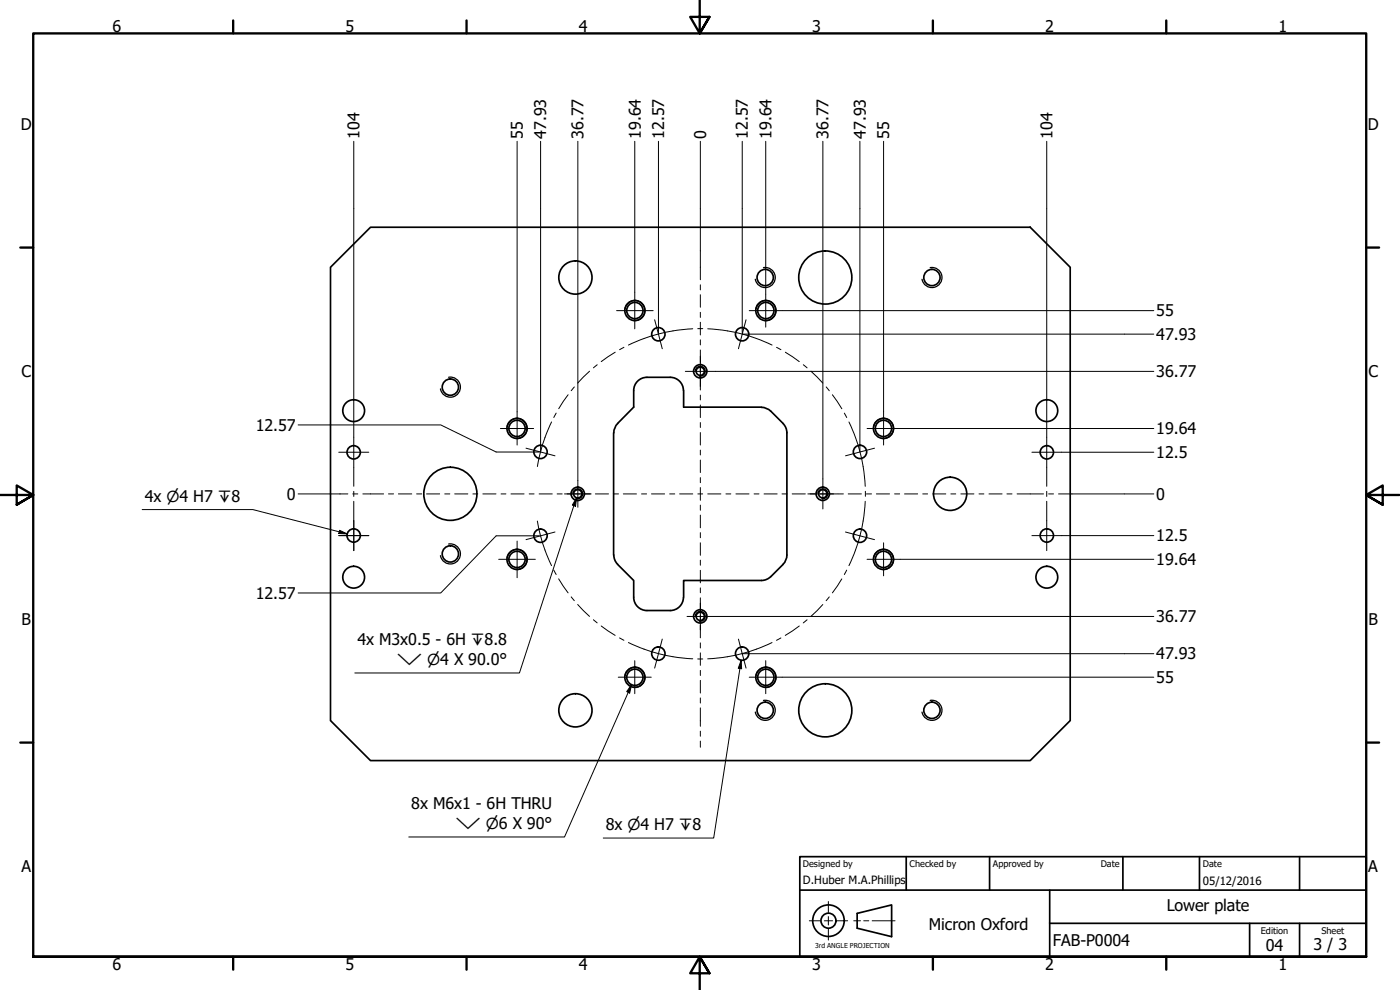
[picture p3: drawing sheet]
<svg xmlns="http://www.w3.org/2000/svg" width="420mm" height="297mm" viewBox="0 0 420 297" stroke-linecap="round" stroke-linejoin="round" font-family="sans-serif">
<!-- layer: Visible (ISO) -->
<g fill="none" stroke="#000" stroke-width=".51">
<path d="M99.2 80.2l12-12h198l12 12v136l-12 12h-198l-12-12zM205.1 117.2a4 4 0 0 0-4-4h-6.9a4 4 0 0 0-4 4v5l-4.8 4.8M205.2 117.2v5h23.3M184.1 129.8v36.7M185.4 127.1l-.9 1.3-.3 1.5M228.5 122.2l1.5 .3 1.3 .9M231.3 123.4l3.7 3.6M235 127.1l.9 1.3 .3 1.5v36.6M184.2 166.5l.3 1.5 .9 1.3M185.4 169.3l4.8 4.9v5M190.2 179.2a4 4 0 0 0 4 4h7a4 4 0 0 0 3.9-4M236.2 166.5l-.3 1.5-.9 1.3-3.7 3.7-1.8 1-24.3 .2v5"/>
<circle cx="172.7" cy="83.3" r="5"/>
<circle cx="190.5" cy="93.2" r="3"/>
<circle cx="190.5" cy="93.2" r="2.44"/>
<circle cx="229.6" cy="83.3" r="2.44"/>
<circle cx="229.8" cy="93.2" r="3"/>
<circle cx="229.8" cy="93.2" r="2.44"/>
<circle cx="247.7" cy="83.3" r="8"/>
<circle cx="279.7" cy="83.3" r="2.44"/>
<circle cx="135.2" cy="116.2" r="2.44"/>
<circle cx="197.6" cy="100.3" r="2"/>
<circle cx="210.2" cy="111.4" r="2"/>
<circle cx="210.2" cy="111.4" r="1.24"/>
<circle cx="222.7" cy="100.3" r="2"/>
<circle cx="106.1" cy="123.2" r="3.3"/>
<circle cx="106.1" cy="135.7" r="2"/>
<circle cx="155.2" cy="128.5" r="3"/>
<circle cx="155.2" cy="128.5" r="2.44"/>
<circle cx="162.2" cy="135.6" r="2"/>
<circle cx="258.1" cy="135.6" r="2"/>
<circle cx="265.1" cy="128.5" r="3"/>
<circle cx="265.1" cy="128.5" r="2.44"/>
<circle cx="314.2" cy="123.2" r="3.3"/>
<circle cx="314.2" cy="135.7" r="2"/>
<circle cx="135.2" cy="148.2" r="8"/>
<circle cx="173.4" cy="148.2" r="2"/>
<circle cx="173.4" cy="148.2" r="1.24"/>
<circle cx="246.9" cy="148.2" r="2"/>
<circle cx="246.9" cy="148.2" r="1.24"/>
<circle cx="285.1" cy="148.2" r="5"/>
<circle cx="106.1" cy="173.2" r="3.3"/>
<circle cx="106.1" cy="160.7" r="2"/>
<circle cx="135.2" cy="166.2" r="2.44"/>
<circle cx="155.2" cy="167.8" r="3"/>
<circle cx="155.2" cy="167.8" r="2.44"/>
<circle cx="162.2" cy="160.7" r="2"/>
<circle cx="258.1" cy="160.7" r="2"/>
<circle cx="265.1" cy="167.8" r="3"/>
<circle cx="265.1" cy="167.8" r="2.44"/>
<circle cx="314.2" cy="173.2" r="3.3"/>
<circle cx="314.2" cy="160.7" r="2"/>
<circle cx="197.6" cy="196.1" r="2"/>
<circle cx="210.2" cy="184.9" r="2"/>
<circle cx="210.2" cy="184.9" r="1.24"/>
<circle cx="222.7" cy="196.1" r="2"/>
<circle cx="172.7" cy="213.1" r="5"/>
<circle cx="190.5" cy="203.2" r="3"/>
<circle cx="190.5" cy="203.2" r="2.44"/>
<circle cx="229.6" cy="213.1" r="2.44"/>
<circle cx="229.8" cy="203.2" r="3"/>
<circle cx="229.8" cy="203.2" r="2.44"/>
<circle cx="247.7" cy="213.1" r="8"/>
<circle cx="279.7" cy="213.1" r="2.44"/>
</g>
<!-- layer: Visible Narrow (ISO) -->
<g fill="none" stroke="#000" stroke-width=".38">
<path d="M187.6 92.6a3 3 0 0 1 3.5-2.4 3 3 0 0 1 2.4 3.5 3 3 0 0 1-3.5 2.4M226.9 92.6a3 3 0 0 1 3.5-2.4 3 3 0 0 1 2.4 3.5 3 3 0 0 1-3.5 2.4M229.1 80.3a3 3 0 0 1 3.5 2.4 3 3 0 0 1-2.4 3.5 3 3 0 0 1-3.5-2.4M279.2 80.3a3 3 0 0 1 3.5 2.4 3 3 0 0 1-2.5 3.5 3 3 0 0 1-3.5-2.4M134.6 113.2a3 3 0 0 1 3.5 2.4 3 3 0 0 1-2.4 3.5 3 3 0 0 1-3.5-2.4M208.7 111.1a1.49 1.49 0 0 1 1.7-1.2 1.49 1.49 0 0 1 1.2 1.8 1.49 1.49 0 0 1-1.7 1.2M152.2 128a3 3 0 0 1 3.5-2.4 3 3 0 0 1 2.4 3.5 3 3 0 0 1-3.5 2.4M262.2 128a3 3 0 0 1 3.5-2.4 3 3 0 0 1 2.4 3.5 3 3 0 0 1-3.5 2.4M171.9 147.9a1.49 1.49 0 0 1 1.7-1.2 1.49 1.49 0 0 1 1.3 1.7 1.49 1.49 0 0 1-1.8 1.2M245.5 147.9a1.49 1.49 0 0 1 1.7-1.2 1.49 1.49 0 0 1 1.2 1.7 1.49 1.49 0 0 1-1.7 1.2M134.6 163.2a3 3 0 0 1 3.5 2.5 3 3 0 0 1-2.4 3.5 3 3 0 0 1-3.5-2.5M152.2 167.3a3 3 0 0 1 3.5-2.4 3 3 0 0 1 2.4 3.5 3 3 0 0 1-3.5 2.4"/>
<path d="M262.2 167.3a3 3 0 0 1 3.5-2.4 3 3 0 0 1 2.4 3.5 3 3 0 0 1-3.5 2.4M208.7 184.7a1.49 1.49 0 0 1 1.7-1.2 1.49 1.49 0 0 1 1.2 1.7 1.49 1.49 0 0 1-1.7 1.2M187.6 202.7a3 3 0 0 1 3.5-2.5 3 3 0 0 1 2.4 3.5 3 3 0 0 1-3.5 2.5M226.9 202.7a3 3 0 0 1 3.5-2.5 3 3 0 0 1 2.4 3.5 3 3 0 0 1-3.5 2.5M229.1 210.2a3 3 0 0 1 3.5 2.4 3 3 0 0 1-2.4 3.5 3 3 0 0 1-3.5-2.5M279.2 210.2a3 3 0 0 1 3.5 2.4 3 3 0 0 1-2.5 3.5 3 3 0 0 1-3.5-2.5"/>
</g>
<!-- layer: Border (ISO) -->
<g fill="none" stroke="#000" stroke-width=".7">
<path d="M70 6.1v3.9M140 6.1v3.9M210 0v10l-2.9-4.9h5.8l-2.9 4.9 2.9-4.9M280 6.1v3.9M350 6.1v3.9M6.1 74.3h3.9M410 74.3h3.9M0 148.5h10l-5-2.8v5.7l5-2.9-5 2.9M420 148.5h-10l5-2.8v5.7l-5-2.9 5 2.9M6.1 222.8h3.9M410 222.8h3.9M10 287.1v-277.1h400v277.1h-400h400"/>
<path d="M70 287.1v3.8M140 287.1v3.8M212.9 292l-2.9-4.9 2.9 4.9h-5.8l2.9-4.9v9.9M280 287.1v3.8M350 287.1v3.8"/>
</g>
<!-- layer: Sketch Geometry (ANSI) -->
<path d="M242.9 276.3h3.2M247.4 276.3h2.5M248.6 270.5v3.3M248.6 275v2.5M248.6 278.8v3.3M251.1 276.3h3.3M256.2 276.3h2.1M259.2 276.3h1.5M261.7 276.3h6.9" fill="none" stroke="#000" stroke-width=".3"/>
<g fill="none" stroke="#000" stroke-width=".51">
<path d="M257.2 274.1l10.4-2.6v9.5l-10.4-2.5z"/>
<circle cx="248.6" cy="276.2" r="4.7"/>
<circle cx="248.6" cy="276.2" r="2.25"/>
</g>
<!-- layer: Title (ISO) -->
<path d="M240 257h170v30.1h-170zM272 257v10.1M297 257v10.1M337 257v10.1M360 257v10.1M390 257v10.1M240 267.1h170M315 277h95M315 267.1v20M375 277v10.1M390 277v10.1" fill="none" stroke="#000" stroke-width=".51"/>
<!-- layer: Symbol (ISO) -->
<path d="M42.7 152.9h33.2l28.3 7.3M101.9 159.1l2.3 1.1-2.5-.1zM173 149.3l-.3 2.6-.9-.3zM173 149.3l-17.1 52.6h-49.4M222.4 198.1l.2 2.5-1-.1zM222.4 198.1l-8.2 53.3h-33.2M189.5 205.4l-.5 2.5-.9-.4zM189.5 205.4l-20.1 45.7h-46.7" fill="none" stroke="#000" stroke-width=".3"/>
<g fill="#000">
<path d="M173 149.3l-.3 2.6-.9-.3z" fill-rule="evenodd"/>
<path d="M101.9 159.1l2.3 1.1-2.5-.1z" fill-rule="evenodd"/>
<path d="M189.5 205.4l-.5 2.5-.9-.4z" fill-rule="evenodd"/>
<path d="M222.4 198.1l.2 2.5-1-.1z" fill-rule="evenodd"/>
</g>
<!-- layer: Center Mark (ISO) -->
<g fill="none" stroke="#000" stroke-width=".3">
<path d="M185 93.2h11M190.5 87.7v11M196.5 95.9l2.3 8.7M223.9 95.9l-2.3 8.7M224.9 93.2h9.9M229.8 88.3v9.9M205.7 111.4h9M210.2 106.9v9M101.7 135.7h9M150.2 128.6h9.9M155.2 123.6v9.9M157.9 134.5l8.7 2.3"/>
<path d="M260.2 128.6h9.9M262.4 134.5l-8.7 2.3M265.2 123.6v9.9M309.7 135.7h8.9M106.2 156.2v9M166.6 159.6l-8.7 2.3M169.4 148.2h8M173.4 144.2v8M242.4 148.2h9.1M247 143.7v9M253.7 159.6l8.7 2.3M101.7 160.7h9"/>
<path d="M149.7 167.8h11M155.2 162.4v10.9M260.2 167.8h9.9M265.2 162.9v9.9M309.7 160.7h8.9M190.5 198.2v9.9M198.8 191.8l-2.3 8.7M206.2 185h8M210.2 181v8M221.6 191.8l2.3 8.7M229.8 198.2v9.9M185.5 203.2h10"/>
<path d="M224.9 203.2h9.9"/>
</g>
<!-- layer: Centerline (ISO) -->
<g fill="none" stroke="#000" stroke-width=".3">
<path d="M210.2 75.3v8.6M207.9 98.7a49.6 49.6 0 0 0-19.3 4.8M209.4 98.6h1.5M210.2 85.5v1.5M210.2 88.4v3.8M210.2 93.7v1.5M210.2 96.7v3.8M212.4 98.7a49.6 49.6 0 0 1 19.3 4.8M170.5 118.4l-2.8 4.2M172.4 116.1l-1 1.1M177 111.4l-3.6 3.6M179.2 109.4l-1.1 1"/>
<path d="M184.6 105.7l-4.2 2.8M187.3 104.2l-1.4 .7M210.2 102v1.5M210.2 105v3.8M210.2 110.2v1.5M210.2 113.3v3.7M210.2 118.5v1.5M233.1 104.2l1.3 .7M235.7 105.7l4.2 2.8M241.1 109.4l1.1 1M243.4 111.4l3.5 3.6M247.9 116.1l1 1.1"/>
<path d="M249.8 118.4l2.8 4.3M106.2 131.2v14.7M165.5 126.6a49.5 49.5 0 0 0-4.2 13.4M166.9 123.9l-.7 1.4M210.2 121.5v3.8M210.2 126.8v1.5M210.2 129.8v3.7M210.2 135.1v1.4M210.2 138v3.8M253.4 124l.7 1.3M254.8 126.6a49.6 49.6 0 0 1 4.9 19.3M314.1 131.2v14.7"/>
<path d="M102 148.2h2.4M105.9 148.2h1.5M106.2 147.4v1.6M106.2 150.4v14.8M108.9 148.2h6.2M116.6 148.2h1.5M119.6 148.2h4M125 148.2h1.6M128 148.2h4M133.5 148.2h1.5M136.5 148.2h3.9M141.9 148.2h1.5"/>
<path d="M144.9 148.2h3.9M150.4 148.2h1.4M153.4 148.2h3.9M158.8 148.2h1.5M161.3 156.3a49.6 49.6 0 0 0 4.2 13.4M161.8 148.2h3.9M167.2 148.2h1.5M170.2 148.2h4M175.6 148.2h1.6M178.7 148.2h3.9M184.1 148.2h1.5M187.1 148.2h3.9"/>
<path d="M192.5 148.2h1.6M195.5 148.2h4M201 148.2h1.5M204 148.2h3.9M209.4 148.2h1.5M210.2 143.3v1.5M210.2 146.3v3.8M210.2 151.6v1.5M210.2 154.5v3.9M210.2 159.8v1.5M212.4 148.2h3.9M217.9 148.2h1.4"/>
<path d="M220.9 148.2h3.9M226.3 148.2h1.5M229.3 148.2h3.9M234.7 148.2h1.5M237.7 148.2h4M243.1 148.2h1.6M246.2 148.2h3.9M251.6 148.2h1.5M254.6 148.2h3.9M259.7 150.4l-.5 5.2-1.1 5.1M259.7 147.4v1.5M260 148.2h1.6"/>
<path d="M263 148.2h4M268.5 148.2h1.5M271.5 148.2h3.9M276.9 148.2h1.5M279.9 148.2h3.9M285.4 148.2h1.4M288.4 148.2h3.9M293.8 148.2h1.5M296.8 148.2h3.9M302.2 148.2h1.5M305.2 148.2h8M314.1 147.4v1.6"/>
<path d="M314.1 150.4v14.8M314.7 148.2h1.5M317.7 148.2h4M166.2 171.1l.7 1.3M167.7 173.7l2.8 4.2M171.4 179.1l1 1.1M210.2 162.9v3.7M210.2 168.1v1.5M210.2 171.1v3.8M210.2 176.4v1.4M210.2 179.4v3.7M248.9 179.1l-1 1.1"/>
<path d="M252.6 173.7l-2.8 4.2M254.1 171.1l-.7 1.3M258.1 160.7l-1.3 4.3-2 4.7M173.4 181.4l3.5 3.6M178.1 185.9l1.1 1M180.4 187.8l4.2 2.8M185.9 191.4l1.3 .7M188.6 192.8a49.6 49.6 0 0 0 19.3 4.9M209.4 197.7h1.5M210.2 184.6v1.5M210.2 187.6v3.8M210.2 192.9v1.5"/>
<path d="M210.2 195.9v3.7M222.7 196.1l-5.1 1.1-5.2 .5M231.7 192.8l-4.7 2-4.3 1.3M234.4 191.4l-1.4 .7M239.9 187.8l-4.2 2.9M242.2 186l-1.1 .9M246.9 181.4l-3.5 3.6M210.2 201.2v1.5M210.2 204.1v3.8M210.2 209.4v1.5M210.2 212.4v5.5M210.2 219.4v1.5"/>
<path d="M210.2 222.4v1.8"/>
</g>
<!-- layer: Dimension (ISO) -->
<g fill="none" stroke="#000" stroke-width=".3">
<path d="M106.2 42.4v88.8M155.2 42.4v81.2M162.2 42.4v93.1M173.4 42.4v101.8M190.5 42.4v45.3M197.6 42.4v57.5M210.2 42.4v32.9M222.8 42.4v57.5M229.8 42.4v45.9M247 42.4v101.3M258.1 42.4v93.1M265.2 42.4v81.2"/>
<path d="M314.1 42.4v88.8M234.8 93.2h111.5M214.7 111.4h131.6M222.8 100.3h123.5M89.5 127.5h42.8l16.6 8.1h13M270.1 128.6h76.2M318.6 135.7h27.7M89.5 148.2h12.6M321.7 148.2h24.6M161.9 160.8h-13l-16.6 17.1h-42.8M270.1 167.8h76.2M318.6 160.7h27.7"/>
<path d="M214.2 185h132.1M222.8 196.1h123.5M234.8 203.2h111.5"/>
</g>
<g font-size="4.8">
<text x="33.7" y="9.6">6</text>
<text x="103.7" y="9.6">5</text>
<text x="173.7" y="9.6">4</text>
<text x="243.7" y="9.6">3</text>
<text x="313.7" y="9.6">2</text>
<text x="383.7" y="9.6">1</text>
<text x="6.2" y="38.9">D</text>
<text x="107.9" y="41.6" transform="rotate(-90 107.9 41.6)">104</text>
<text x="156.9" y="41.6" transform="rotate(-90 156.9 41.6)">55</text>
<text x="164" y="41.6" transform="rotate(-90 164 41.6)">47.93</text>
<text x="175.1" y="41.6" transform="rotate(-90 175.1 41.6)">36.77</text>
<text x="192.3" y="41.6" transform="rotate(-90 192.3 41.6)">19.64</text>
<text x="199.3" y="41.6" transform="rotate(-90 199.3 41.6)">12.57</text>
<text x="211.9" y="41.6" transform="rotate(-90 211.9 41.6)">0</text>
<text x="224.5" y="41.6" transform="rotate(-90 224.5 41.6)">12.57</text>
<text x="231.6" y="41.6" transform="rotate(-90 231.6 41.6)">19.64</text>
<text x="248.7" y="41.6" transform="rotate(-90 248.7 41.6)">36.77</text>
<text x="259.8" y="41.6" transform="rotate(-90 259.8 41.6)">47.93</text>
<text x="266.9" y="41.6" transform="rotate(-90 266.9 41.6)">55</text>
<text x="315.9" y="41.6" transform="rotate(-90 315.9 41.6)">104</text>
<text x="410.5" y="38.9">D</text>
<text x="347" y="94.9">55</text>
<text x="347" y="102">47.93</text>
<text x="6.4" y="113.1">C</text>
<text x="347" y="113.1">36.77</text>
<text x="410.7" y="113.1">C</text>
<text x="76.8" y="129.3">12.57</text>
<text x="347" y="130.3">19.64</text>
<text x="347" y="137.5">12.5</text>
<text x="86.1" y="149.9">0</text>
<text x="347" y="149.9">0</text>
<text x="43.4" y="150.5">4x ⌀4 H7 ↧8</text>
<text x="347" y="162.4">12.5</text>
<text x="347" y="169.6">19.64</text>
<text x="76.8" y="179.7">12.57</text>
<text x="6.4" y="187.4">B</text>
<text x="347" y="186.7">36.77</text>
<text x="410.7" y="187.4">B</text>
<text x="107.3" y="193.4">4x M3x0.5 - 6H ↧8.8</text>
<text x="347" y="197.9">47.93</text>
<text x="347" y="204.9">55</text>
<text x="123.4" y="242.6">8x M6x1 - 6H THRU</text>
<text x="181.8" y="249.1">8x ⌀4 H7 ↧8</text>
<text x="6.4" y="261.7">A</text>
<text x="410.7" y="261.7">A</text>
<text x="350.1" y="273.4">Lower plate</text>
<text x="278.8" y="279">Micron Oxford</text>
<text x="316" y="283.8">FAB-P0004</text>
<text x="379.9" y="285.3">04</text>
<text x="394.2" y="285">3 / 3</text>
<text x="33.7" y="290.9">6</text>
<text x="103.7" y="290.9">5</text>
<text x="173.7" y="290.9">4</text>
<text x="243.7" y="290.9">3</text>
<text x="313.7" y="290.9">2</text>
<text x="383.7" y="290.9">1</text>
</g>
<g font-size="4.6">
<text x="119.1" y="199.5">⌵ ⌀4 X 90.0°</text>
<text x="136.7" y="248.7">⌵ ⌀6 X 90°</text>
</g>
<g font-size="3.4">
<text x="241" y="265.4">D.Huber M.A.Phillips</text>
<text x="361" y="265.5">05/12/2016</text>
</g>
<g font-size="2.7">
<text x="241" y="260.1">Designed by</text>
<text x="273" y="260.1">Checked by</text>
<text x="298" y="260.1">Approved by</text>
<text x="330.3" y="260">Date</text>
<text x="361" y="260">Date</text>
<text x="378.4" y="280.1">Edition</text>
<text x="396.6" y="280.1">Sheet</text>
</g>
<text font-size="2" x="244.6" y="284.5">3rd ANGLE PROJECTION</text>
</svg>
